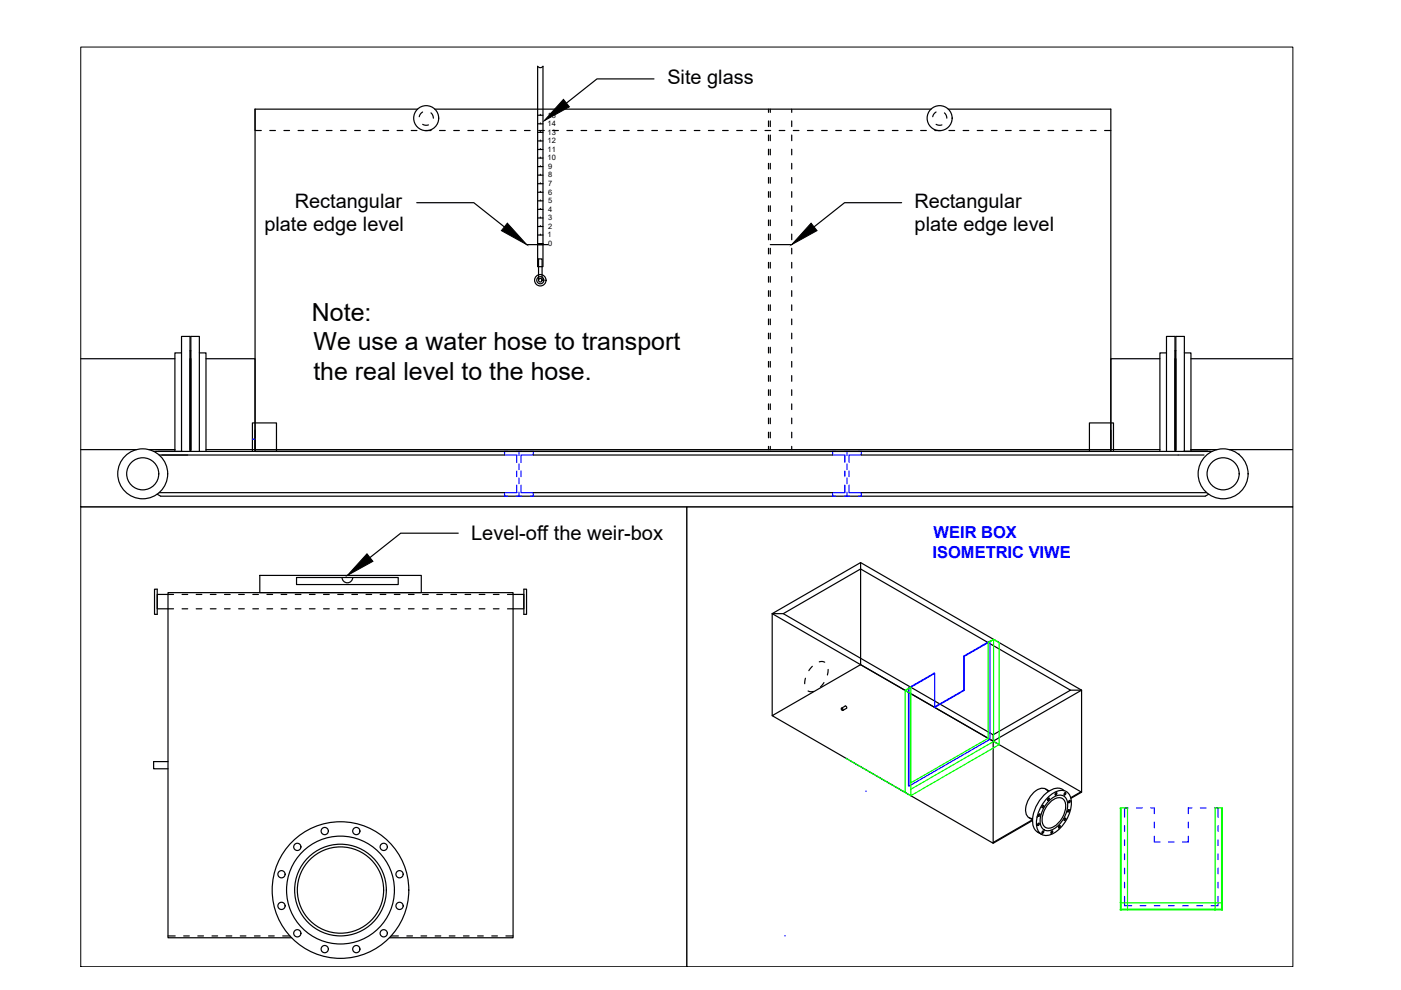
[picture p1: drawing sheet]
<svg xmlns="http://www.w3.org/2000/svg" width="297mm" height="210mm" viewBox="0 0 297 210" stroke-linecap="round" stroke-linejoin="round" font-family="sans-serif">
<!-- layer: Muffler -->
<g fill="none" stroke="#000" stroke-width=".25">
<path d="M54.1 23.1v4.6h1.3M54.1 23.1v72.6h181.4M54.1 23.1h34.4M57.2 27.7h1.2M60.2 27.7h1.2M63.2 27.7h1.2M66.2 27.7h1.2M69.2 27.7h1.2M72.2 27.7h1.2M75.2 27.7h1.2M78.2 27.7h1.2M81.2 27.7h1.2"/>
<path d="M84.2 27.7h1.2M87.2 27.7h1.2M89.6 23.8l-.4 .3-.3 .7M89.6 26.4l.6 .2 .6-.1M90.2 27.7h1.2M91.4 23.9l.3 .4 .2 .8M92.2 23.1h105.2M93.2 27.7h1.2M96.2 27.7h1.2M99.2 27.7h1.2M102.2 27.7h1.2M105.2 27.7h1.2"/>
<path d="M108.2 27.7h1.2M111.2 27.7h1.2M114.2 27.7h1.2M117.2 27.7h1.2M120.2 27.7h1.2M123.2 27.7h1.2M126.2 27.7h1.2M129.2 27.7h1.2M132.2 27.7h1.2M135.2 27.7h1.2M138.2 27.7h1.2M141.2 27.7h1.2"/>
<path d="M144.2 27.7h1.2M147.2 27.7h1.2M150.2 27.7h1.2M153.2 27.7h1.2M156.2 27.7h1.2M159.2 27.7h1.2M162.2 27.7h1.2M162.9 23.1v.7M162.9 25.6v1.2M162.9 28.6v1.2M162.9 31.6v1.2M162.9 34.6v1.2"/>
<path d="M162.9 37.6v1.2M163.3 23.1v.7M163.3 25.6v1.2M163.3 28.6v1.2M163.3 31.6v1.2M163.3 34.6v1.2M163.3 37.6v1.2M165.2 27.7h1.2M167.9 23.1v.7M167.9 25.6v1.2M167.9 28.6v1.2M167.9 31.6v1.2"/>
<path d="M167.9 34.6v1.2M167.9 37.6v1.2M168.2 27.7h1.2M171.2 27.7h1.2M174.2 27.7h1.2M177.2 27.7h1.2M180.2 27.7h1.2M183.2 27.7h1.2M186.2 27.7h1.2M189.2 27.7h1.2M192.2 27.7h1.2M195.2 27.7h1.2"/>
<path d="M198.2 27.7h1.2M198.5 23.8l-.5 .3-.2 .7M198.5 26.4l.6 .2 .6-.1M200.2 23.9l.4 .4 .1 .8M201 23.1h34.5v72.6M201.2 27.7h1.2M204.2 27.7h1.2M207.2 27.7h1.2M210.2 27.7h1.2M213.2 27.7h1.2M216.2 27.7h1.2M219.2 27.7h1.2"/>
<path d="M222.2 27.7h1.2M225.2 27.7h1.2M228.2 27.7h1.2M231.2 27.7h1.2M234.2 27.7h1.3M162.9 40.6v1.2M162.9 43.6v1.2M162.9 46.6v1.2M162.9 49.6v1.2M162.9 52.6v1.2M162.9 55.6v1.2M162.9 58.6v1.2"/>
<path d="M163.3 40.6v1.2M163.3 43.6v1.2M163.3 46.6v1.2M163.3 49.6v1.2M163.3 52.6v1.2M163.3 55.6v1.2M163.3 58.6v1.2M167.9 40.6v1.2M167.9 43.6v1.2M167.9 46.6v1.2M167.9 49.6v1.2M167.9 52.6v1.2"/>
<path d="M167.9 55.6v1.2M167.9 58.6v1.2M17.1 76.1h20M40.3 76.1v19.2M40.5 76.1v19.2M43.7 76.1h10.4v19.2h-10.4M162.9 61.6v1.2M162.9 64.6v1.2M162.9 67.6v1.2M162.9 70.6v1.2M162.9 73.6v1.2M162.9 76.6v1.2"/>
<path d="M162.9 79.6v1.2M163.3 61.6v1.2M163.3 64.6v1.2M163.3 67.6v1.2M163.3 70.6v1.2M163.3 73.6v1.2M163.3 76.6v1.2M163.3 79.6v1.2M167.9 61.6v1.2M167.9 64.6v1.2M167.9 67.6v1.2M167.9 70.6v1.2"/>
<path d="M167.9 73.6v1.2M167.9 76.6v1.2M167.9 79.6v1.2M245.9 76.1h-10.4v19.2h10.4M249.1 76.1v19.2M249.3 76.1v19.2M252.5 76.1h21.6M17.1 95.3h11.9M31.6 95.3h5.5M32.6 95.7h6M33.5 95.7h223.5M33.7 96.5h6.1"/>
<path d="M34.3 96.5h72.7M53.5 95.7v-6h5.1v6M54.1 91.2v4.5h181.4M54.1 95.3h181.4M113.1 96.5h63.4M162.9 82.6v1.2M162.9 85.6v1.2M162.9 88.6v1.2M162.9 91.6v1.2M162.9 94.6v.7M163.3 82.6v1.2M163.3 85.6v1.2"/>
<path d="M163.3 88.6v1.2M163.3 91.6v1.2M163.3 94.6v.7M167.9 82.6v1.2M167.9 85.6v1.2M167.9 88.6v1.2M167.9 91.6v1.2M167.9 94.6v.7M182.6 96.5h72.7M231 95.7v-6h5.1v6M252.5 95.3h5.5M260.6 95.3h13.5"/>
<path d="M262.6 96.3h.1M33.3 104.8l.8 .4h221.4l.8-.4M33.7 104.5h73.3M113.1 104.5h63.4M182.5 119.3l46.8 27h-2.3M182.6 104.5h73.2M32.8 124.9h.5v5.4h-.5zM36.8 126h-3.5v3.1h3.5M38.6 126h1.2M38.6 129.1h1.2M41.6 126h1.2M41.6 129.1h1.2"/>
<path d="M44.6 126h1.2M44.6 129.1h1.2M47.6 126h1.2M47.6 129.1h1.2M50.6 126h1.2M50.6 129.1h1.2M53.6 126h1.2M53.6 129.1h1.2M56.6 126h1.2M56.6 129.1h1.2M59.6 126h1.2M59.6 129.1h1.2"/>
<path d="M62.6 126h1.2M62.6 129.1h1.2M65.6 126h1.2M65.6 129.1h1.2M68.6 126h1.2M68.6 129.1h1.2M71.6 126h1.2M71.6 129.1h1.2M74.6 126h1.2M74.6 129.1h1.2M77.6 126h1.2M77.6 129.1h1.2"/>
<path d="M80.6 126h1.2M80.6 129.1h1.2M83.6 126h1.2M83.6 129.1h1.2M86.6 126h1.2M86.6 129.1h1.2M89.6 126h1.2M89.6 129.1h1.2M92.6 126h1.2M92.6 129.1h1.2M95.6 126h1.2M95.6 129.1h1.2"/>
<path d="M98.6 126h1.2M98.6 129.1h1.2M101.6 126h1.2M101.6 129.1h1.2M104.6 126h1.2M104.6 129.1h1.2M107.6 126h3.5v3.1h-3.5M111.1 124.9h.5v5.4h-.5zM163.7 130.1h2.4l16.4-9.5 44.5 25.7-16.4 9.5v1.3zM166.1 130.1l44.5 25.7M170.8 143.8l-.2 1.2M171.3 146.5l.7 .2 .5-.1"/>
<path d="M172.2 141.3l-.7 .9M173.7 140.3h.7l.5 .1M174.7 144.7l-.7 .9M175.6 141.9l-.2 1.2M178.4 150.1l.3 .2v.3l-.3-.1zM178.4 150.2l.8-.5 .3 .2v.3l-.8 .4M182.5 140.9l-18.8 10.8 46.9 27.1v-21.7l18.7-10.8v21.7l-2.2 1.3M182.5 140.9v-21.6l-18.8 10.8v21.6M182.5 140.9l46.8 27.1M35.6 161.5h-3v1.5h3M218.2 173.4l.7 .4-8.3 4.8M218.9 174l-8.3 4.8"/>
<path d="M219.9 173.2h.1M220 176.4l.8 .5M220.2 174.5l.2 .2-.1 .2-.3 .1zM220.3 172.6l.2 .1v.2l-.3 .2zM221.1 176.2l.2 .1v.2l-.3 .2zM221.1 170.8l.2 .1v.2l-.3 .2zM221.7 167.3l.7 .4M221.9 169.4a4.2 4.2 0 0 1 3.7-1.8 2.52 2.52 0 0 1 1.5 3 7.8 7.8 0 0 1-4.6 6.4 2.09 2.09 0 0 1-2.7-2.1 7.8 7.8 0 0 1 2.1-5.5zM222.2 167.9a1.62 1.62 0 0 0-2.6-.2 5.2 5.2 0 0 0-2 4.8 1.3 1.3 0 0 0 1.3 1M222.3 169.2l.2 .1-.1 .2-.2 .2zM222.3 169.9a2.81 2.81 0 0 1 3.2-1.1 2.81 2.81 0 0 1 .7 3.3 5.6 5.6 0 0 1-3.9 4 1.73 1.73 0 0 1-1.8-2 6.5 6.5 0 0 1 1.8-4.2zM222.6 170.1a1.98 1.98 0 0 1 3-.5 4.5 4.5 0 0 1-1.9 5.5 1.62 1.62 0 0 1-2 .3 1.62 1.62 0 0 1-.7-1.9 5.7 5.7 0 0 1 1.6-3.4z"/>
<path d="M223 176.2l.2 .1v.2l-.3 .2zM223.9 168.1l.2 .1-.1 .2-.2 .2zM224.6 175.1l.2 .1v.2l-.3 .1zM225.6 167.6a2.46 2.46 0 0 0-3.1 .1 7.7 7.7 0 0 0-3.4 7.4 1.99 1.99 0 0 0 1.3 1.5M225.8 173.5l.2 .1-.1 .2-.2 .2zM225.8 168.1l.2 .1-.1 .2-.2 .1zM226.6 171.7l.2 .1-.1 .2-.3 .1zM226.7 169.7l.2 .1v.2l-.3 .2zM229.3 167.8l-2.3 1.3M35.6 198.4h1.5M38.9 198.4h1.2M41.9 198.4h1.2"/>
<path d="M44.9 198.4h1.2M47.9 198.4h1.2M50.9 198.4h1.2M53.9 198.4h1.2M56.9 198.4h1.2M59.9 198.4h1.6M61.8 198.8h-26.2v-73.1h73.2v73.1h-26.2M82.9 198.4h1.6M86.3 198.4h1.2M89.3 198.4h1.2M92.3 198.4h1.2M95.3 198.4h1.2"/>
<path d="M98.3 198.4h1.2M101.3 198.4h1.2M104.3 198.4h1.2M107.3 198.4h1.5"/>
<circle cx="90.4" cy="25.1" r="2.65"/>
<circle cx="199.2" cy="25.1" r="2.65"/>
<circle cx="114.6" cy="59.4" r=".76"/>
<circle cx="30.3" cy="100.5" r="5.3"/>
<circle cx="30.3" cy="100.5" r="3.4"/>
<circle cx="259.3" cy="100.5" r="5.3"/>
<circle cx="259.3" cy="100.5" r="3.4"/>
<circle cx="63" cy="179.6" r=".77"/>
<circle cx="68.8" cy="176.2" r=".77"/>
<circle cx="75.5" cy="176.2" r=".77"/>
<circle cx="81.4" cy="179.6" r=".77"/>
<circle cx="59.7" cy="192.1" r=".77"/>
<circle cx="59.7" cy="185.4" r=".77"/>
<circle cx="63" cy="197.9" r=".77"/>
<circle cx="72.2" cy="188.7" r="14.5"/>
<circle cx="72.2" cy="188.7" r="11.4"/>
<circle cx="72.2" cy="188.7" r="9.2"/>
<circle cx="72.2" cy="188.7" r="9.7"/>
<circle cx="81.4" cy="197.9" r=".77"/>
<circle cx="84.7" cy="192.1" r=".77"/>
<circle cx="84.7" cy="185.4" r=".77"/>
<circle cx="68.8" cy="201.2" r=".77"/>
<circle cx="75.5" cy="201.2" r=".77"/>
</g>
<!-- layer: Hard steel plate -->
<g fill="none" stroke="#00f" stroke-width=".25">
<path d="M107.6 95.7h-.6v.8h2.6v1.6M109.4 95.7h1.2M109.6 99.9v1.2M110 95.7v.9M110 98.4v1.2M110.5 99.9v1.2M112.4 95.7h.7v.8h-2.6v1.6M177.2 95.7h-.7v.8h2.6v1.6M179 95.7h1.2M179.1 99.9v1.2M179.6 95.7v.9M179.6 98.4v1.2"/>
<path d="M180 99.9v1.2M182 95.7h.6v.8h-2.6v1.6M109.4 105.2h1.2M109.6 102.9v1.6h-2.6v.7h.6M110 101.4v1.2M110 104.4v.8M110.5 102.9v1.6h2.6v.7h-.7M179 105.2h1.2M179.1 102.9v1.6h-2.6v.7h.7M179.6 101.4v1.2M179.6 104.4v.8M180 102.9v1.6h2.6v.7h-.6"/>
<path d="M238.4 175.1v1.2M238.4 178.1v1.2M239.2 171.3h-.8v2M241 171.3h1.2M244 171.3h.7v1.2M244.7 177.3v1.2h1.2M244.7 174.3v1.2M247.7 178.5h1.2M252 177.3v1.2h-1.3M252 174.3v1.2M252.7 171.3h-.7v1.2M254.5 171.3h1.2"/>
<path d="M257.5 171.3h.8v2M258.3 175.1v1.2M258.3 178.1v1.2M238.4 190.1v1.9h1.5M238.4 181.1v1.2M238.4 184.1v1.2M238.4 187.1v1.2M241.7 192h1.2M244.7 192h1.2M247.7 192h1.2M250.7 192h1.2M253.7 192h1.2"/>
<path d="M258.3 190.1v1.9h-1.6M258.3 181.1v1.2M258.3 184.1v1.2M258.3 187.1v1.2"/>
</g>
<!-- layer: 0 -->
<g fill="none" stroke="#000" stroke-width=".25">
<path d="M114 14.1l.6 .2 .5-.2v42.4h-1.1v-42.4M138.7 16.7h-12.1l-6.5 5.2M114 39h1.1M114 37.1h1.1M114 35.3h1.1M114 33.5h1.1M114 31.7h1.1M114 29.9h1.1M114 28.1h1.1M114 26.3h1.1M114 24.4h1.1M88.4 43h12.1l6.4 5.1"/>
<path d="M111.7 51.9h4.5M114 51.7h1.1v.2h-1.1zM114 49.8h1.1M114 48h1.1M114 46.2h1.1M114 44.4h1.1M114 42.6h1.1M114 40.8h1.1M114.2 59.4v-4.5h.7v4.5M163.3 51.9h4.6M191.2 43h-12.1l-6.5 5.1M38.5 74.8h-1.4v20.9"/>
<path d="M40.3 74.4l.1 21.3 .1-21.3M42.3 74.8h1.4v20.9M247.3 74.8h-1.4v20.9M249.1 74.4l.1 21.3 .1-21.3M251.1 74.8h1.4v20.9M38.5 95.7v-24.4h1.8v24.4M40.5 95.7v-24.4h1.8v24.4M247.3 95.7v-24.4h1.8v24.4M249.3 95.7v-24.4h1.8v24.4M97.2 113h-12.2l-6.6 5.2M55.1 122h34.2v3.7h-34.2zM62.9 122.4h21.5v1.5h-21.5z"/>
<path d="M72.5 122.4a1.13 1.13 0 0 0 1.2 1.2 1.13 1.13 0 0 0 1.1-1.2"/>
<circle cx="114.6" cy="59.4" r="1.21"/>
<circle cx="114.6" cy="59.4" r=".38"/>
</g>
<!-- layer: Muffler -->
<path d="M53.5 93.1h.6M204.3 139.1v7.2l-6.1 3.6M204.3 139.1l.1 .1M209.9 136v20.8l-17.2 9.9v-20.8M209.9 136l-5.5 3.2v7.2l-6.2 3.6v-7.2l-5.5 3.1M209.9 136h-.1l-5.5 3.1M192.6 145.9v20.7M192.6 145.9h.1M198.2 142.8l-5.6 3.1M204.3 146.3l.1 .1M183.6 167.7l.1 .1M166.4 198.4h.1" fill="none" stroke="#00f" stroke-width=".25"/>
<!-- layer: 0 -->
<g fill="#000" stroke="#000" stroke-width=".21">
<path d="M119.5 21.1l1.2 1.6-5.3 2.9zM107.6 47.3l4.1 4.6-5.4-3zM172 47.3l1.2 1.6-5.3 3zM77.8 117.4l1.3 1.6-5.4 3z"/>
<path d="M114 51.7l1.1 .2v-.2zM114 51.7l1.1 .2h-1.1z"/>
</g>
<g fill="none" stroke="#000" stroke-width=".21">
<path d="M17.1 10h257v97.5h-257zM114.6 39h.1M114.6 37.1h.1M114.6 35.3h.1M114.6 33.5h.1M114.6 31.7h.1M114.6 29.9h.1M114.6 28.1h.1M114.6 26.3h.1M114.6 24.4h.1M114.6 49.8h.1M114.6 48h.1"/>
<path d="M114.6 46.2h.1M114.6 44.4h.1M114.6 42.6h.1M114.6 40.8h.1M17.1 107.5h128.5v97.5h-128.5zM145.6 107.5h128.5v97.5h-128.5z"/>
</g>
<!-- layer: Muffler -->
<path d="M209.5 136.2v20.3l-16.4 9.5v-20.3l-1.2 .7 1.2 .7v21.6l-1.2-.7M193.1 145.7l-1.2 .7v21.6M210.7 157.2l1.1 .7v-21.7l-1.1-.6-1.2 .6 1.2-.6v21.6l-17.6 10.2M211.8 157.9l-18.7 10.8M179.3 160.8l12.6 7.2M237.7 171.3v21.6M259 171.3v21.6M237.5 192.8h21.7M237.5 191.4h21.7M239.1 192.9v-21.6h-1.6v21.6h21.7v-21.6h-1.6v21.6" fill="none" stroke="#0f0" stroke-width=".25"/>
<path d="M220.2 174.8h.1M220.4 172.8h.1M221.1 176.4h.1M221.1 171h.1M222.3 169.4h.1M223 176.4h.1M223.9 168.3h.1M224.6 175.3h.1M225.8 173.7h.1M225.8 168.3h.1M226.6 171.9h.1M226.7 170h.1" fill="none" stroke="#000" stroke-width=".21"/>
<g font-size="5.3">
<text x="66.1" y="68">Note:</text>
<text x="66.5" y="74.3">We use a water hose to transport</text>
<text x="66.4" y="80.6">the real level to the hose.</text>
</g>
<text font-size="4.3" x="99.9" y="114.6">Level-off the weir-box</text>
<g font-size="4.2">
<text x="141.5" y="17.9">Site glass</text>
<text x="62.5" y="44">Rectangular</text>
<text x="193.9" y="44">Rectangular</text>
<text x="56" y="49.1">plate edge level</text>
<text x="193.9" y="49.1">plate edge level</text>
</g>
<g font-size="3.5" fill="#00f">
<text x="197.7" y="118.3">ISOMETRIC VIWE</text>
<text x="197.9" y="114.1">WEIR BOX</text>
</g>
<g font-size="1.6">
<text x="116.1" y="28.6">13</text>
<text x="116.1" y="26.7">14</text>
<text x="116.1" y="24.9">15</text>
<text x="116.1" y="34">10</text>
<text x="116.1" y="32.2">11</text>
<text x="116.1" y="30.4">12</text>
<text x="116.2" y="35.9">9</text>
<text x="116.2" y="39.4">7</text>
<text x="116.2" y="41.3">6</text>
<text x="116.2" y="37.6">8</text>
<text x="116.2" y="46.7">3</text>
<text x="116.2" y="43.1">5</text>
<text x="116.2" y="44.9">4</text>
<text x="116.1" y="50.3">1</text>
<text x="116.2" y="52.2">0</text>
<text x="116.2" y="48.5">2</text>
</g>
</svg>
